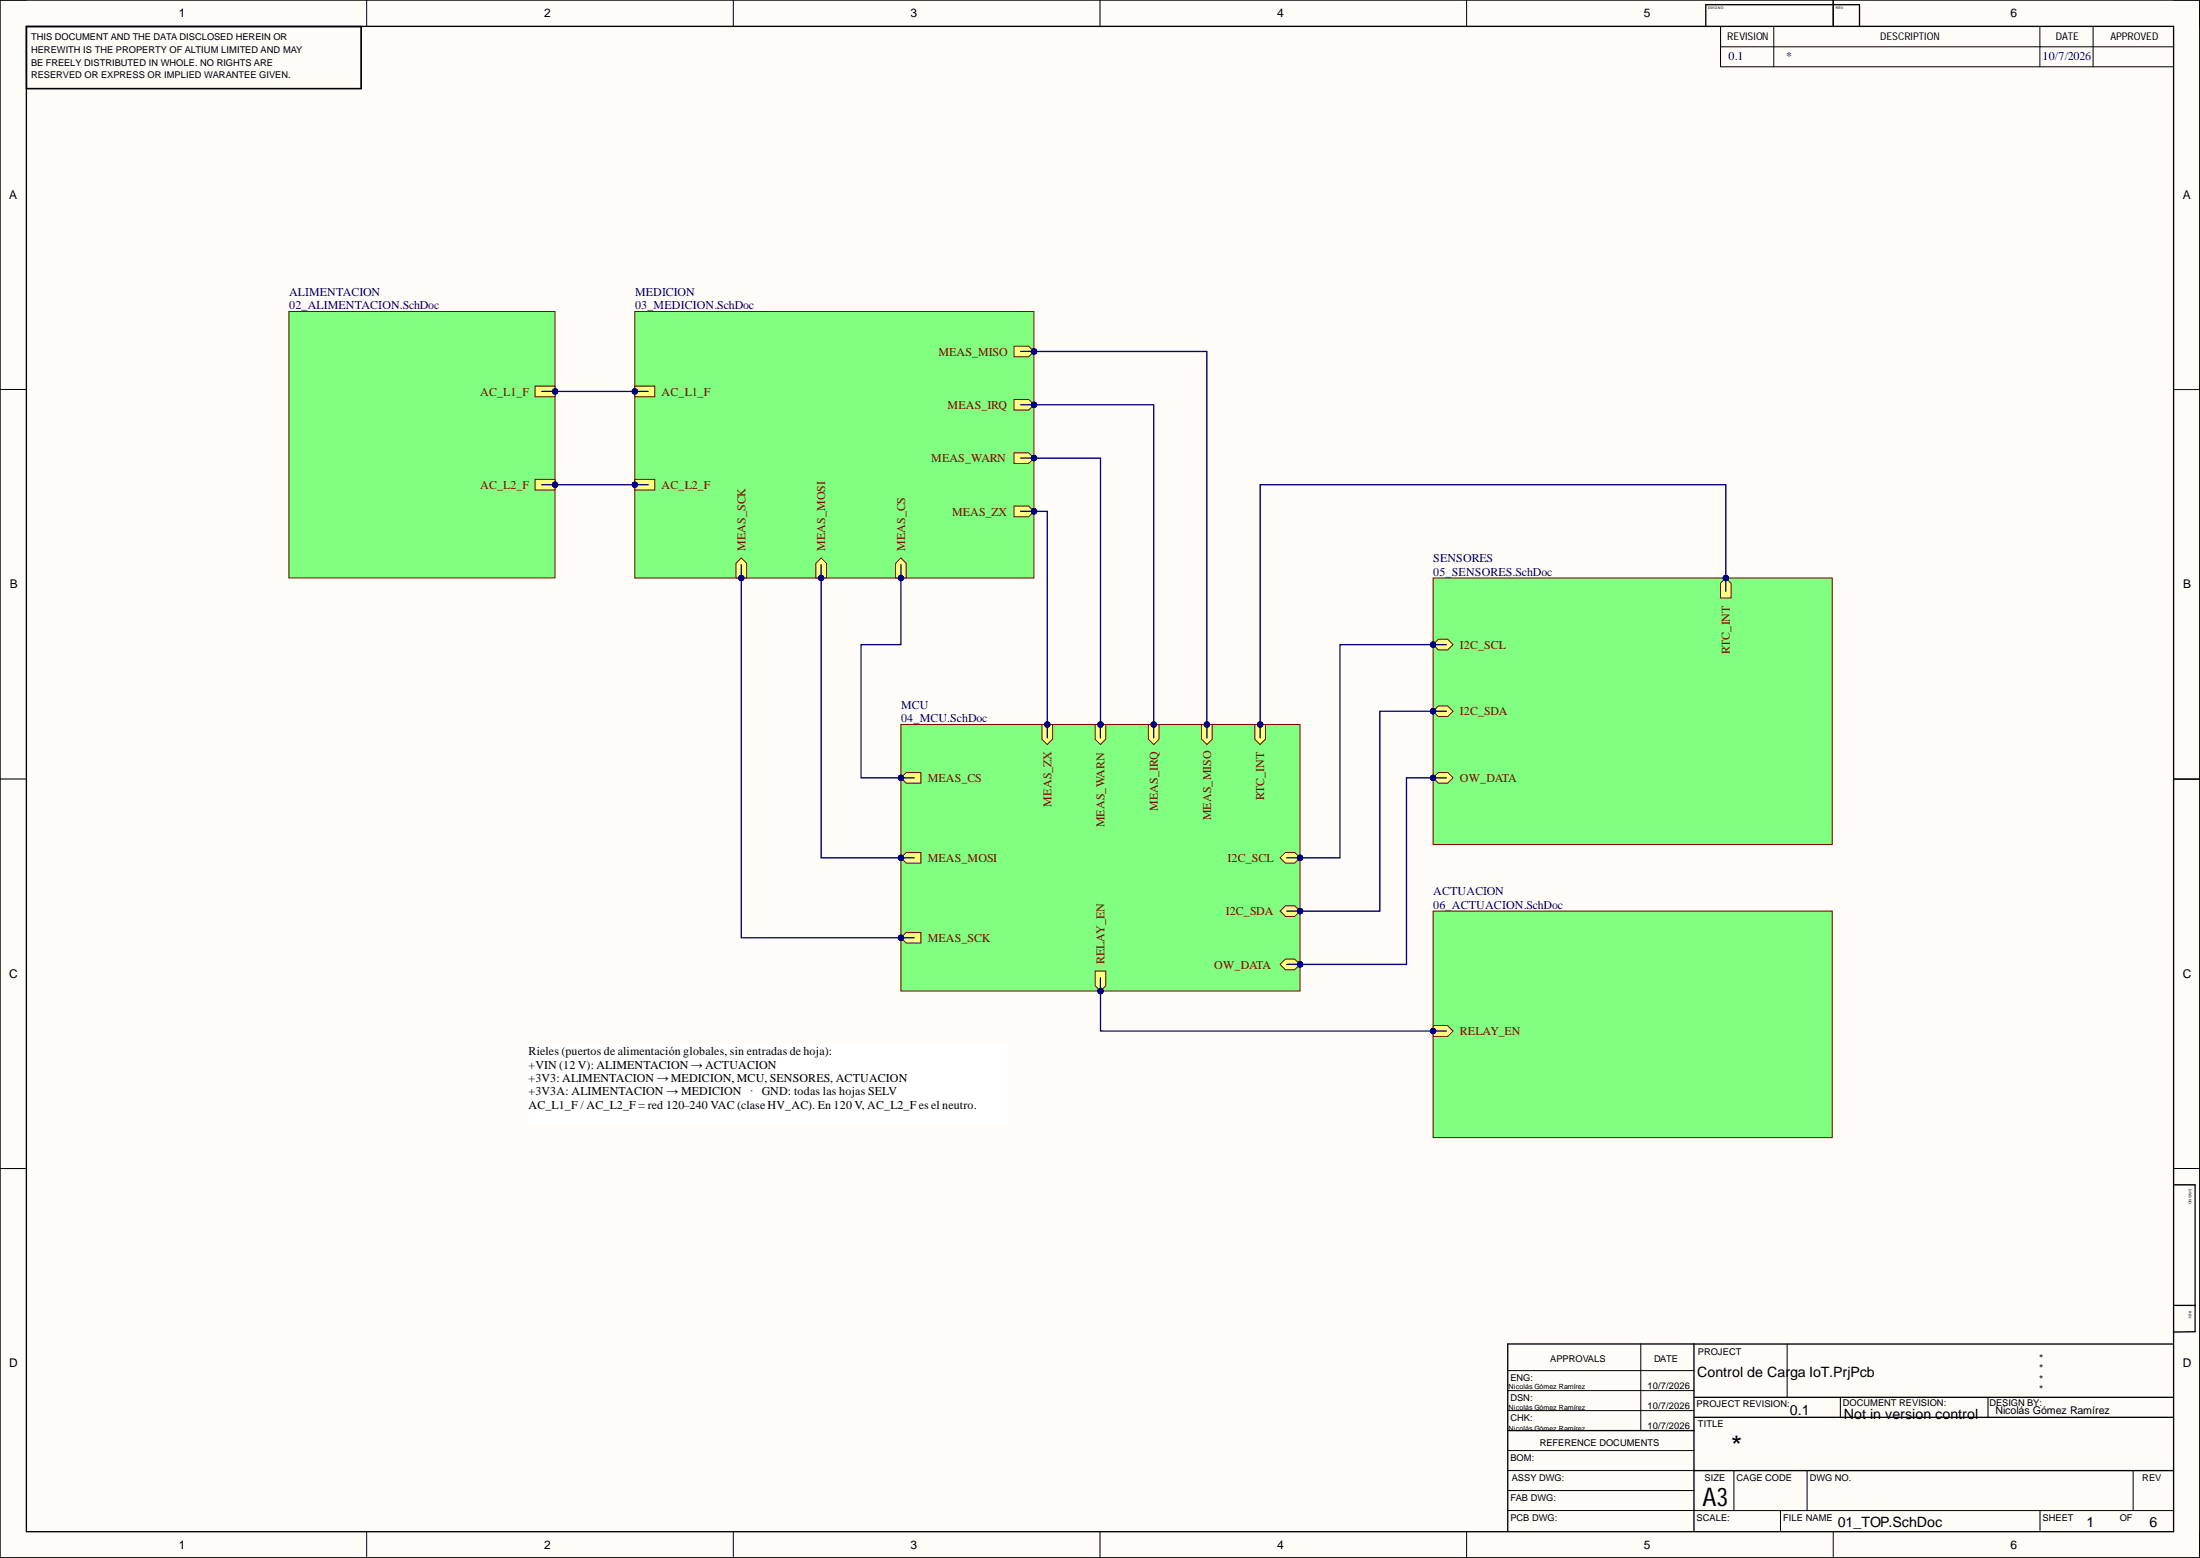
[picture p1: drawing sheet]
<svg xmlns="http://www.w3.org/2000/svg" width="419mm" height="297mm" viewBox="0 0 419 297" stroke-linecap="round" stroke-linejoin="round" font-family="sans-serif">
<g fill="#fffcf8">
<path d="M0 0h419.5v296.9h-419.5z" fill-rule="evenodd"/>
<path d="M5.1 5.1h409.3v286.7h-409.3z" fill-rule="evenodd"/>
</g>
<g fill="none" stroke="#000" stroke-width=".19">
<path d="M0 0h5.1M69.9 0v5.1M139.8 0v5.1M209.7 0v5.1M279.6 0v5.1M328 5.1v7.6h86.3M328.1 8.9h86.2M338.2 5.1v7.6M349.5 0v5.1M388.9 5.1v7.6M399.1 5.1v7.6M414.4 0h5.1v5.1"/>
<path d="M0 74.2h5.1M414.4 74.2h5.1M0 148.4h5.1M414.4 148.5h5.1M0 222.7h5.1M414.4 222.7h5.1M312.8 256.1v16.5M340.7 256.1v10.1M287.5 265h35.5M287.5 261.2h35.5M287.5 268.8h35.5M287.5 276.4h35.5"/>
<path d="M350.9 266.3v3.8M379 266.3v3.8M69.9 291.8v5.1M139.8 291.8v5.1M209.7 291.8v5.1M279.6 291.8v5.1M287.5 280.2h35.5M287.5 287.8h35.5M287.5 284h35.5M323 287.8h91.3M330.6 280.2v7.6M339.5 287.8v3.8"/>
<path d="M344.5 280.2v7.6M349.5 291.8v5.1M389 287.8v3.8M406.7 280.2v7.6M419.5 291.8v5.1"/>
</g>
<g fill="none" stroke="#000" stroke-width=".25">
<path d="M0 0h419.4v296.8h-419.4zM5 5h409.4v286.9h-409.4zM5 5.1h63.9v11.8h-63.9M349.5 0v5M354.5 .9h-29.3v4M354.5 1v4M414.4 148.5h5.1M414.5 225.8h4v28h-4.1M323 256.1v35.5M414.3 256.1h-126.8v35.5M414.5 248.7h4M287.5 272.6h35.5"/>
<path d="M323 266.3h91.3M323 270.1h91.3M323 280.2h91.3"/>
</g>
<path d="M55.1 59.4h50.7v50.7h-50.7z" fill-rule="evenodd" fill="#80ff80"/>
<path d="M55.1 59.4h50.7v50.7h-50.7z" fill="none" stroke="#800000" stroke-width=".19"/>
<circle cx="105.8" cy="74.6" r=".51" fill="#000080"/>
<circle cx="105.8" cy="74.6" r=".51" fill="none" stroke="#000080" stroke-width=".19"/>
<circle cx="105.8" cy="92.4" r=".51" fill="#000080"/>
<circle cx="105.8" cy="92.4" r=".51" fill="none" stroke="#000080" stroke-width=".19"/>
<path d="M102 73.6h3.8v2h-3.8z" fill-rule="evenodd" fill="#ffff80"/>
<path d="M102 73.6h3.8v2h-3.8z" fill="none" stroke="#800000" stroke-width=".19"/>
<circle cx="105.8" cy="74.6" r=".51" fill="#000080"/>
<circle cx="105.8" cy="74.6" r=".51" fill="none" stroke="#000080" stroke-width=".19"/>
<path d="M102 91.3h3.8v2.1h-3.8z" fill-rule="evenodd" fill="#ffff80"/>
<path d="M102 91.3h3.8v2.1h-3.8z" fill="none" stroke="#800000" stroke-width=".19"/>
<circle cx="105.8" cy="92.4" r=".51" fill="#000080"/>
<circle cx="105.8" cy="92.4" r=".51" fill="none" stroke="#000080" stroke-width=".19"/>
<path d="M121 59.4h76.1v50.7h-76.1z" fill-rule="evenodd" fill="#80ff80"/>
<path d="M121 59.4h76.1v50.7h-76.1z" fill="none" stroke="#800000" stroke-width=".19"/>
<circle cx="121" cy="74.6" r=".51" fill="#000080"/>
<circle cx="121" cy="74.6" r=".51" fill="none" stroke="#000080" stroke-width=".19"/>
<circle cx="121" cy="92.4" r=".51" fill="#000080"/>
<circle cx="121" cy="92.4" r=".51" fill="none" stroke="#000080" stroke-width=".19"/>
<circle cx="197.1" cy="77.1" r=".51" fill="#000080"/>
<circle cx="197.1" cy="77.1" r=".51" fill="none" stroke="#000080" stroke-width=".19"/>
<circle cx="197.1" cy="87.3" r=".51" fill="#000080"/>
<circle cx="197.1" cy="87.3" r=".51" fill="none" stroke="#000080" stroke-width=".19"/>
<circle cx="197.1" cy="67" r=".51" fill="#000080"/>
<circle cx="197.1" cy="67" r=".51" fill="none" stroke="#000080" stroke-width=".19"/>
<circle cx="197.1" cy="97.4" r=".51" fill="#000080"/>
<circle cx="197.1" cy="97.4" r=".51" fill="none" stroke="#000080" stroke-width=".19"/>
<circle cx="141.3" cy="110.1" r=".51" fill="#000080"/>
<circle cx="141.3" cy="110.1" r=".51" fill="none" stroke="#000080" stroke-width=".19"/>
<circle cx="156.6" cy="110.1" r=".51" fill="#000080"/>
<circle cx="156.6" cy="110.1" r=".51" fill="none" stroke="#000080" stroke-width=".19"/>
<circle cx="171.8" cy="110.1" r=".51" fill="#000080"/>
<circle cx="171.8" cy="110.1" r=".51" fill="none" stroke="#000080" stroke-width=".19"/>
<path d="M121 73.6h3.8v2h-3.8z" fill-rule="evenodd" fill="#ffff80"/>
<path d="M121 73.6h3.8v2h-3.8z" fill="none" stroke="#800000" stroke-width=".19"/>
<circle cx="121" cy="74.6" r=".51" fill="#000080"/>
<circle cx="121" cy="74.6" r=".51" fill="none" stroke="#000080" stroke-width=".19"/>
<path d="M121 91.3h3.8v2.1h-3.8z" fill-rule="evenodd" fill="#ffff80"/>
<path d="M121 91.3h3.8v2.1h-3.8z" fill="none" stroke="#800000" stroke-width=".19"/>
<circle cx="121" cy="92.4" r=".51" fill="#000080"/>
<circle cx="121" cy="92.4" r=".51" fill="none" stroke="#000080" stroke-width=".19"/>
<path d="M193.3 76.1h2.8l1 1-1 1h-2.8z" fill-rule="evenodd" fill="#ffff80"/>
<path d="M193.3 76.1h2.8l1 1-1 1h-2.8z" fill="none" stroke="#800000" stroke-width=".19"/>
<circle cx="197.1" cy="77.1" r=".51" fill="#000080"/>
<circle cx="197.1" cy="77.1" r=".51" fill="none" stroke="#000080" stroke-width=".19"/>
<path d="M193.3 86.3h2.8l1 1-1 1h-2.8z" fill-rule="evenodd" fill="#ffff80"/>
<path d="M193.3 86.3h2.8l1 1-1 1h-2.8z" fill="none" stroke="#800000" stroke-width=".19"/>
<circle cx="197.1" cy="87.3" r=".51" fill="#000080"/>
<circle cx="197.1" cy="87.3" r=".51" fill="none" stroke="#000080" stroke-width=".19"/>
<path d="M193.3 66h2.8l1 1-1 1h-2.8z" fill-rule="evenodd" fill="#ffff80"/>
<path d="M193.3 66h2.8l1 1-1 1h-2.8z" fill="none" stroke="#800000" stroke-width=".19"/>
<circle cx="197.1" cy="67" r=".51" fill="#000080"/>
<circle cx="197.1" cy="67" r=".51" fill="none" stroke="#000080" stroke-width=".19"/>
<path d="M193.3 96.4h2.8l1 1-1 1.1h-2.8z" fill-rule="evenodd" fill="#ffff80"/>
<path d="M193.3 96.4h2.8l1 1-1 1.1h-2.8z" fill="none" stroke="#800000" stroke-width=".19"/>
<circle cx="197.1" cy="97.4" r=".51" fill="#000080"/>
<circle cx="197.1" cy="97.4" r=".51" fill="none" stroke="#000080" stroke-width=".19"/>
<path d="M141.3 106.3l1.1 1v2.8h-2.1v-2.8z" fill-rule="evenodd" fill="#ffff80"/>
<path d="M141.3 106.3l1.1 1v2.8h-2.1v-2.8z" fill="none" stroke="#800000" stroke-width=".19"/>
<circle cx="141.3" cy="110.1" r=".51" fill="#000080"/>
<circle cx="141.3" cy="110.1" r=".51" fill="none" stroke="#000080" stroke-width=".19"/>
<path d="M156.6 106.3l1 1v2.8h-2.1v-2.8z" fill-rule="evenodd" fill="#ffff80"/>
<path d="M156.6 106.3l1 1v2.8h-2.1v-2.8z" fill="none" stroke="#800000" stroke-width=".19"/>
<circle cx="156.6" cy="110.1" r=".51" fill="#000080"/>
<circle cx="156.6" cy="110.1" r=".51" fill="none" stroke="#000080" stroke-width=".19"/>
<path d="M171.8 106.3l1 1v2.8h-2v-2.8z" fill-rule="evenodd" fill="#ffff80"/>
<path d="M171.8 106.3l1 1v2.8h-2v-2.8z" fill="none" stroke="#800000" stroke-width=".19"/>
<circle cx="171.8" cy="110.1" r=".51" fill="#000080"/>
<circle cx="171.8" cy="110.1" r=".51" fill="none" stroke="#000080" stroke-width=".19"/>
<path d="M171.8 138.1h76.1v50.7h-76.1z" fill-rule="evenodd" fill="#80ff80"/>
<path d="M171.8 138.1h76.1v50.7h-76.1z" fill="none" stroke="#800000" stroke-width=".19"/>
<circle cx="230.1" cy="138.1" r=".51" fill="#000080"/>
<circle cx="230.1" cy="138.1" r=".51" fill="none" stroke="#000080" stroke-width=".19"/>
<circle cx="220" cy="138.1" r=".51" fill="#000080"/>
<circle cx="220" cy="138.1" r=".51" fill="none" stroke="#000080" stroke-width=".19"/>
<circle cx="247.9" cy="173.6" r=".51" fill="#000080"/>
<circle cx="247.9" cy="173.6" r=".51" fill="none" stroke="#000080" stroke-width=".19"/>
<circle cx="247.9" cy="163.5" r=".51" fill="#000080"/>
<circle cx="247.9" cy="163.5" r=".51" fill="none" stroke="#000080" stroke-width=".19"/>
<circle cx="171.8" cy="178.7" r=".51" fill="#000080"/>
<circle cx="171.8" cy="178.7" r=".51" fill="none" stroke="#000080" stroke-width=".19"/>
<circle cx="171.8" cy="163.4" r=".51" fill="#000080"/>
<circle cx="171.8" cy="163.4" r=".51" fill="none" stroke="#000080" stroke-width=".19"/>
<circle cx="171.8" cy="148.2" r=".51" fill="#000080"/>
<circle cx="171.8" cy="148.2" r=".51" fill="none" stroke="#000080" stroke-width=".19"/>
<circle cx="209.8" cy="188.8" r=".51" fill="#000080"/>
<circle cx="209.8" cy="188.8" r=".51" fill="none" stroke="#000080" stroke-width=".19"/>
<circle cx="209.8" cy="138.1" r=".51" fill="#000080"/>
<circle cx="209.8" cy="138.1" r=".51" fill="none" stroke="#000080" stroke-width=".19"/>
<circle cx="199.7" cy="138.1" r=".51" fill="#000080"/>
<circle cx="199.7" cy="138.1" r=".51" fill="none" stroke="#000080" stroke-width=".19"/>
<circle cx="240.3" cy="138.1" r=".51" fill="#000080"/>
<circle cx="240.3" cy="138.1" r=".51" fill="none" stroke="#000080" stroke-width=".19"/>
<circle cx="247.9" cy="183.8" r=".51" fill="#000080"/>
<circle cx="247.9" cy="183.8" r=".51" fill="none" stroke="#000080" stroke-width=".19"/>
<path d="M229.1 138.1h2v2.8l-1 1-1-1z" fill-rule="evenodd" fill="#ffff80"/>
<path d="M229.1 138.1h2v2.8l-1 1-1-1z" fill="none" stroke="#800000" stroke-width=".19"/>
<circle cx="230.1" cy="138.1" r=".51" fill="#000080"/>
<circle cx="230.1" cy="138.1" r=".51" fill="none" stroke="#000080" stroke-width=".19"/>
<path d="M219 138.1h2v2.8l-1 1-1-1z" fill-rule="evenodd" fill="#ffff80"/>
<path d="M219 138.1h2v2.8l-1 1-1-1z" fill="none" stroke="#800000" stroke-width=".19"/>
<circle cx="220" cy="138.1" r=".51" fill="#000080"/>
<circle cx="220" cy="138.1" r=".51" fill="none" stroke="#000080" stroke-width=".19"/>
<path d="M245.1 172.6h1.8l1 1-1 1h-1.8l-1-1z" fill-rule="evenodd" fill="#ffff80"/>
<path d="M245.1 172.6h1.8l1 1-1 1h-1.8l-1-1z" fill="none" stroke="#800000" stroke-width=".19"/>
<circle cx="247.9" cy="173.6" r=".51" fill="#000080"/>
<circle cx="247.9" cy="173.6" r=".51" fill="none" stroke="#000080" stroke-width=".19"/>
<path d="M245.1 162.4h1.8l1 1.1-1 1h-1.8l-1-1z" fill-rule="evenodd" fill="#ffff80"/>
<path d="M245.1 162.4h1.8l1 1.1-1 1h-1.8l-1-1z" fill="none" stroke="#800000" stroke-width=".19"/>
<circle cx="247.9" cy="163.5" r=".51" fill="#000080"/>
<circle cx="247.9" cy="163.5" r=".51" fill="none" stroke="#000080" stroke-width=".19"/>
<path d="M172.8 177.7h2.8v2h-2.8l-1-1z" fill-rule="evenodd" fill="#ffff80"/>
<path d="M172.8 177.7h2.8v2h-2.8l-1-1z" fill="none" stroke="#800000" stroke-width=".19"/>
<circle cx="171.8" cy="178.7" r=".51" fill="#000080"/>
<circle cx="171.8" cy="178.7" r=".51" fill="none" stroke="#000080" stroke-width=".19"/>
<path d="M172.8 162.4h2.8v2.1h-2.8l-1-1z" fill-rule="evenodd" fill="#ffff80"/>
<path d="M172.8 162.4h2.8v2.1h-2.8l-1-1z" fill="none" stroke="#800000" stroke-width=".19"/>
<circle cx="171.8" cy="163.4" r=".51" fill="#000080"/>
<circle cx="171.8" cy="163.4" r=".51" fill="none" stroke="#000080" stroke-width=".19"/>
<path d="M172.8 147.2h2.8v2h-2.8l-1-1z" fill-rule="evenodd" fill="#ffff80"/>
<path d="M172.8 147.2h2.8v2h-2.8l-1-1z" fill="none" stroke="#800000" stroke-width=".19"/>
<circle cx="171.8" cy="148.2" r=".51" fill="#000080"/>
<circle cx="171.8" cy="148.2" r=".51" fill="none" stroke="#000080" stroke-width=".19"/>
<path d="M208.8 185h2v2.8l-1 1-1-1z" fill-rule="evenodd" fill="#ffff80"/>
<path d="M208.8 185h2v2.8l-1 1-1-1z" fill="none" stroke="#800000" stroke-width=".19"/>
<circle cx="209.8" cy="188.8" r=".51" fill="#000080"/>
<circle cx="209.8" cy="188.8" r=".51" fill="none" stroke="#000080" stroke-width=".19"/>
<path d="M208.8 138.1h2v2.8l-1 1-1-1z" fill-rule="evenodd" fill="#ffff80"/>
<path d="M208.8 138.1h2v2.8l-1 1-1-1z" fill="none" stroke="#800000" stroke-width=".19"/>
<circle cx="209.8" cy="138.1" r=".51" fill="#000080"/>
<circle cx="209.8" cy="138.1" r=".51" fill="none" stroke="#000080" stroke-width=".19"/>
<path d="M198.7 138.1h2v2.8l-1 1-1-1z" fill-rule="evenodd" fill="#ffff80"/>
<path d="M198.7 138.1h2v2.8l-1 1-1-1z" fill="none" stroke="#800000" stroke-width=".19"/>
<circle cx="199.7" cy="138.1" r=".51" fill="#000080"/>
<circle cx="199.7" cy="138.1" r=".51" fill="none" stroke="#000080" stroke-width=".19"/>
<path d="M239.2 138.1h2.1v2.8l-1 1-1.1-1z" fill-rule="evenodd" fill="#ffff80"/>
<path d="M239.2 138.1h2.1v2.8l-1 1-1.1-1z" fill="none" stroke="#800000" stroke-width=".19"/>
<circle cx="240.3" cy="138.1" r=".51" fill="#000080"/>
<circle cx="240.3" cy="138.1" r=".51" fill="none" stroke="#000080" stroke-width=".19"/>
<path d="M245.1 182.7h1.8l1 1.1-1 1h-1.8l-1-1z" fill-rule="evenodd" fill="#ffff80"/>
<path d="M245.1 182.7h1.8l1 1.1-1 1h-1.8l-1-1z" fill="none" stroke="#800000" stroke-width=".19"/>
<circle cx="247.9" cy="183.8" r=".51" fill="#000080"/>
<circle cx="247.9" cy="183.8" r=".51" fill="none" stroke="#000080" stroke-width=".19"/>
<path d="M273.2 110.1h76.1v50.8h-76.1z" fill-rule="evenodd" fill="#80ff80"/>
<path d="M273.2 110.1h76.1v50.8h-76.1z" fill="none" stroke="#800000" stroke-width=".19"/>
<circle cx="273.2" cy="122.8" r=".51" fill="#000080"/>
<circle cx="273.2" cy="122.8" r=".51" fill="none" stroke="#000080" stroke-width=".19"/>
<circle cx="273.2" cy="135.5" r=".51" fill="#000080"/>
<circle cx="273.2" cy="135.5" r=".51" fill="none" stroke="#000080" stroke-width=".19"/>
<circle cx="273.2" cy="148.2" r=".51" fill="#000080"/>
<circle cx="273.2" cy="148.2" r=".51" fill="none" stroke="#000080" stroke-width=".19"/>
<circle cx="329" cy="110.1" r=".51" fill="#000080"/>
<circle cx="329" cy="110.1" r=".51" fill="none" stroke="#000080" stroke-width=".19"/>
<path d="M274.3 121.8h1.7l1 1-1 1h-1.7l-1.1-1z" fill-rule="evenodd" fill="#ffff80"/>
<path d="M274.3 121.8h1.7l1 1-1 1h-1.7l-1.1-1z" fill="none" stroke="#800000" stroke-width=".19"/>
<circle cx="273.2" cy="122.8" r=".51" fill="#000080"/>
<circle cx="273.2" cy="122.8" r=".51" fill="none" stroke="#000080" stroke-width=".19"/>
<path d="M274.3 134.5h1.7l1 1-1 1h-1.7l-1.1-1z" fill-rule="evenodd" fill="#ffff80"/>
<path d="M274.3 134.5h1.7l1 1-1 1h-1.7l-1.1-1z" fill="none" stroke="#800000" stroke-width=".19"/>
<circle cx="273.2" cy="135.5" r=".51" fill="#000080"/>
<circle cx="273.2" cy="135.5" r=".51" fill="none" stroke="#000080" stroke-width=".19"/>
<path d="M274.3 147.2h1.7l1 1-1 1h-1.7l-1.1-1z" fill-rule="evenodd" fill="#ffff80"/>
<path d="M274.3 147.2h1.7l1 1-1 1h-1.7l-1.1-1z" fill="none" stroke="#800000" stroke-width=".19"/>
<circle cx="273.2" cy="148.2" r=".51" fill="#000080"/>
<circle cx="273.2" cy="148.2" r=".51" fill="none" stroke="#000080" stroke-width=".19"/>
<path d="M329.1 110.1l1 1.1v2.7h-2.1v-2.7z" fill-rule="evenodd" fill="#ffff80"/>
<path d="M329.1 110.1l1 1.1v2.7h-2.1v-2.7z" fill="none" stroke="#800000" stroke-width=".19"/>
<circle cx="329" cy="110.1" r=".51" fill="#000080"/>
<circle cx="329" cy="110.1" r=".51" fill="none" stroke="#000080" stroke-width=".19"/>
<path d="M273.2 173.6h76.1v43.2h-76.1z" fill-rule="evenodd" fill="#80ff80"/>
<path d="M273.2 173.6h76.1v43.2h-76.1z" fill="none" stroke="#800000" stroke-width=".19"/>
<circle cx="273.2" cy="196.5" r=".51" fill="#000080"/>
<circle cx="273.2" cy="196.5" r=".51" fill="none" stroke="#000080" stroke-width=".19"/>
<path d="M273.2 195.4h2.8l1 1.1-1 1h-2.8z" fill-rule="evenodd" fill="#ffff80"/>
<path d="M273.2 195.4h2.8l1 1.1-1 1h-2.8z" fill="none" stroke="#800000" stroke-width=".19"/>
<circle cx="273.2" cy="196.5" r=".51" fill="#000080"/>
<circle cx="273.2" cy="196.5" r=".51" fill="none" stroke="#000080" stroke-width=".19"/>
<path d="M100.8 199h91.3v15.2h-91.3z" fill-rule="evenodd" fill="#fff"/>
<path d="M100.8 199h91.3v15.2h-91.3z" fill="none" stroke="#fff" stroke-width=".19"/>
<path d="M103.3 74.6h20.3" fill="none" stroke="#000080" stroke-width=".25"/>
<circle cx="105.8" cy="74.6" r=".51" fill="#000080"/>
<circle cx="105.8" cy="74.6" r=".51" fill="none" stroke="#000080" stroke-width=".19"/>
<circle cx="121" cy="74.6" r=".51" fill="#000080"/>
<circle cx="121" cy="74.6" r=".51" fill="none" stroke="#000080" stroke-width=".19"/>
<path d="M103.3 92.4h20.3" fill="none" stroke="#000080" stroke-width=".25"/>
<circle cx="105.8" cy="92.4" r=".51" fill="#000080"/>
<circle cx="105.8" cy="92.4" r=".51" fill="none" stroke="#000080" stroke-width=".19"/>
<circle cx="121" cy="92.4" r=".51" fill="#000080"/>
<circle cx="121" cy="92.4" r=".51" fill="none" stroke="#000080" stroke-width=".19"/>
<path d="M171.8 107.6v15.2h-7.6v25.4h10.1" fill="none" stroke="#000080" stroke-width=".25"/>
<circle cx="171.8" cy="110.1" r=".51" fill="#000080"/>
<circle cx="171.8" cy="110.1" r=".51" fill="none" stroke="#000080" stroke-width=".19"/>
<circle cx="171.8" cy="148.2" r=".51" fill="#000080"/>
<circle cx="171.8" cy="148.2" r=".51" fill="none" stroke="#000080" stroke-width=".19"/>
<path d="M156.6 107.6v55.9h17.7" fill="none" stroke="#000080" stroke-width=".25"/>
<circle cx="156.6" cy="110.1" r=".51" fill="#000080"/>
<circle cx="156.6" cy="110.1" r=".51" fill="none" stroke="#000080" stroke-width=".19"/>
<circle cx="171.8" cy="163.4" r=".51" fill="#000080"/>
<circle cx="171.8" cy="163.4" r=".51" fill="none" stroke="#000080" stroke-width=".19"/>
<path d="M141.3 107.6v71.1h33" fill="none" stroke="#000080" stroke-width=".25"/>
<circle cx="141.3" cy="110.1" r=".51" fill="#000080"/>
<circle cx="141.3" cy="110.1" r=".51" fill="none" stroke="#000080" stroke-width=".19"/>
<circle cx="171.8" cy="178.7" r=".51" fill="#000080"/>
<circle cx="171.8" cy="178.7" r=".51" fill="none" stroke="#000080" stroke-width=".19"/>
<path d="M194.6 97.4h5.1v43.2" fill="none" stroke="#000080" stroke-width=".25"/>
<circle cx="197.1" cy="97.4" r=".51" fill="#000080"/>
<circle cx="197.1" cy="97.4" r=".51" fill="none" stroke="#000080" stroke-width=".19"/>
<circle cx="199.7" cy="138.1" r=".51" fill="#000080"/>
<circle cx="199.7" cy="138.1" r=".51" fill="none" stroke="#000080" stroke-width=".19"/>
<path d="M194.6 87.3h15.2v53.3" fill="none" stroke="#000080" stroke-width=".25"/>
<circle cx="197.1" cy="87.3" r=".51" fill="#000080"/>
<circle cx="197.1" cy="87.3" r=".51" fill="none" stroke="#000080" stroke-width=".19"/>
<circle cx="209.8" cy="138.1" r=".51" fill="#000080"/>
<circle cx="209.8" cy="138.1" r=".51" fill="none" stroke="#000080" stroke-width=".19"/>
<path d="M194.6 77.1h25.4v63.5" fill="none" stroke="#000080" stroke-width=".25"/>
<circle cx="197.1" cy="77.1" r=".51" fill="#000080"/>
<circle cx="197.1" cy="77.1" r=".51" fill="none" stroke="#000080" stroke-width=".19"/>
<circle cx="220" cy="138.1" r=".51" fill="#000080"/>
<circle cx="220" cy="138.1" r=".51" fill="none" stroke="#000080" stroke-width=".19"/>
<path d="M194.6 67h35.5v73.6" fill="none" stroke="#000080" stroke-width=".25"/>
<circle cx="197.1" cy="67" r=".51" fill="#000080"/>
<circle cx="197.1" cy="67" r=".51" fill="none" stroke="#000080" stroke-width=".19"/>
<circle cx="230.1" cy="138.1" r=".51" fill="#000080"/>
<circle cx="230.1" cy="138.1" r=".51" fill="none" stroke="#000080" stroke-width=".19"/>
<path d="M275.8 122.8h-20.3v40.7h-10.2" fill="none" stroke="#000080" stroke-width=".25"/>
<circle cx="247.9" cy="163.5" r=".51" fill="#000080"/>
<circle cx="247.9" cy="163.5" r=".51" fill="none" stroke="#000080" stroke-width=".19"/>
<circle cx="273.2" cy="122.8" r=".51" fill="#000080"/>
<circle cx="273.2" cy="122.8" r=".51" fill="none" stroke="#000080" stroke-width=".19"/>
<path d="M275.8 148.2h-7.6v35.6h-22.9" fill="none" stroke="#000080" stroke-width=".25"/>
<circle cx="247.9" cy="183.8" r=".51" fill="#000080"/>
<circle cx="247.9" cy="183.8" r=".51" fill="none" stroke="#000080" stroke-width=".19"/>
<circle cx="273.2" cy="148.2" r=".51" fill="#000080"/>
<circle cx="273.2" cy="148.2" r=".51" fill="none" stroke="#000080" stroke-width=".19"/>
<path d="M275.8 135.5h-12.7v38.1h-17.8" fill="none" stroke="#000080" stroke-width=".25"/>
<circle cx="247.9" cy="173.6" r=".51" fill="#000080"/>
<circle cx="247.9" cy="173.6" r=".51" fill="none" stroke="#000080" stroke-width=".19"/>
<circle cx="273.2" cy="135.5" r=".51" fill="#000080"/>
<circle cx="273.2" cy="135.5" r=".51" fill="none" stroke="#000080" stroke-width=".19"/>
<path d="M209.8 186.3v10.2h66" fill="none" stroke="#000080" stroke-width=".25"/>
<circle cx="209.8" cy="188.8" r=".51" fill="#000080"/>
<circle cx="209.8" cy="188.8" r=".51" fill="none" stroke="#000080" stroke-width=".19"/>
<circle cx="273.2" cy="196.5" r=".51" fill="#000080"/>
<circle cx="273.2" cy="196.5" r=".51" fill="none" stroke="#000080" stroke-width=".19"/>
<path d="M329.1 112.7v-20.3h-88.8v48.2" fill="none" stroke="#000080" stroke-width=".25"/>
<circle cx="240.3" cy="138.1" r=".51" fill="#000080"/>
<circle cx="240.3" cy="138.1" r=".51" fill="none" stroke="#000080" stroke-width=".19"/>
<circle cx="329" cy="110.1" r=".51" fill="#000080"/>
<circle cx="329" cy="110.1" r=".51" fill="none" stroke="#000080" stroke-width=".19"/>
<text font-size="5.4" x="330.1" y="277.5">*</text>
<text font-size="4.9" x="324.6" y="286.9">A3</text>
<g font-size="2.7">
<text x="323.6" y="262.3">Control de Car</text>
<text x="341.3" y="262.3">ga IoT.PrjPcb</text>
<text x="341.2" y="269.7">0.1</text>
<text x="351.6" y="270.3">Not in version control</text>
<text x="350.4" y="291">01_TOP.SchDoc</text>
<text x="397.8" y="291">1</text>
<text x="409.8" y="291">6</text>
</g>
<g font-size="2.3">
<text x="34.1" y="3.3">1</text>
<text x="103.7" y="3.3">2</text>
<text x="173.6" y="3.3">3</text>
<text x="243.5" y="3.3">4</text>
<text x="313.4" y="3.3">5</text>
<text x="383.4" y="3.3">6</text>
<text x="1.8" y="37.9">A</text>
<text x="416.2" y="37.9">A</text>
<text x="1.9" y="112.1">B</text>
<text x="416.2" y="112.1">B</text>
<text x="1.8" y="186.3">C</text>
<text x="416.2" y="186.3">C</text>
<text x="100.8" y="201.1">Rieles (puertos de alimentación globales, sin entradas de hoja):</text>
<text x="100.8" y="203.6">+VIN (12 V): ALIMENTACION → ACTUACION</text>
<text x="100.8" y="206.1">+3V3: ALIMENTACION → MEDICION, MCU, SENSORES, ACTUACION</text>
<text x="100.8" y="208.7">+3V3A: ALIMENTACION → MEDICION · GND: todas las hojas SELV</text>
<text x="100.8" y="211.2">AC_L1_F / AC_L2_F = red 120–240 VAC (clase HV_AC). En 120 V, AC_L2_F es el neutro.</text>
<text x="1.8" y="260.6">D</text>
<text x="416.2" y="260.6">D</text>
<text x="34.1" y="295.1">1</text>
<text x="103.7" y="295.1">2</text>
<text x="173.6" y="295.1">3</text>
<text x="243.5" y="295.1">4</text>
<text x="313.4" y="295.1">5</text>
<text x="383.4" y="295.1">6</text>
</g>
<g font-size="2.3" fill="#000080">
<text x="329.6" y="11.5">0.1</text>
<text x="340.6" y="11.5">*</text>
<text x="389.4" y="11.5">10/7/2026</text>
<text x="55.1" y="56.4">ALIMENTACION</text>
<text x="55.1" y="58.9">02_ALIMENTACION.SchDoc</text>
<text x="121.1" y="56.4">MEDICION</text>
<text x="121.1" y="58.9">03_MEDICION.SchDoc</text>
<text x="273.3" y="107.1">SENSORES</text>
<text x="273.3" y="109.7">05_SENSORES.SchDoc</text>
<text x="171.8" y="135.1">MCU</text>
<text x="171.8" y="137.6">04_MCU.SchDoc</text>
<text x="273.3" y="170.6">ACTUACION</text>
<text x="273.3" y="173.1">06_ACTUACION.SchDoc</text>
</g>
<g font-size="2.3" fill="#800000">
<text x="178.9" y="67.8">MEAS_MISO</text>
<text x="91.6" y="75.4">AC_L1_F</text>
<text x="126.1" y="75.4">AC_L1_F</text>
<text x="180.7" y="77.9">MEAS_IRQ</text>
<text x="177.6" y="88.1">MEAS_WARN</text>
<text x="91.6" y="93.2">AC_L2_F</text>
<text x="126.1" y="93.2">AC_L2_F</text>
<text x="181.5" y="98.2">MEAS_ZX</text>
<text x="142.1" y="105" transform="rotate(-90 142.1 105)">MEAS_SCK</text>
<text x="157.3" y="105" transform="rotate(-90 157.3 105)">MEAS_MOSI</text>
<text x="172.6" y="105" transform="rotate(-90 172.6 105)">MEAS_CS</text>
<text x="278.3" y="123.6">I2C_SCL</text>
<text x="329.8" y="124.6" transform="rotate(-90 329.8 124.6)">RTC_INT</text>
<text x="278.3" y="136.3">I2C_SDA</text>
<text x="176.9" y="149">MEAS_CS</text>
<text x="278.3" y="149">OW_DATA</text>
<text x="200.5" y="153.7" transform="rotate(-90 200.5 153.7)">MEAS_ZX</text>
<text x="220.8" y="154.5" transform="rotate(-90 220.8 154.5)">MEAS_IRQ</text>
<text x="241.1" y="152.5" transform="rotate(-90 241.1 152.5)">RTC_INT</text>
<text x="210.6" y="157.7" transform="rotate(-90 210.6 157.7)">MEAS_WARN</text>
<text x="230.9" y="156.3" transform="rotate(-90 230.9 156.3)">MEAS_MISO</text>
<text x="176.9" y="164.3">MEAS_MOSI</text>
<text x="234" y="164.3">I2C_SCL</text>
<text x="176.9" y="179.5">MEAS_SCK</text>
<text x="233.7" y="174.4">I2C_SDA</text>
<text x="210.6" y="183.7" transform="rotate(-90 210.6 183.7)">RELAY_EN</text>
<text x="231.5" y="184.6">OW_DATA</text>
<text x="278.3" y="197.3">RELAY_EN</text>
</g>
<g font-size="2">
<text x="329.3" y="7.7">REVISION</text>
<text x="358.5" y="7.7">DESCRIPTION</text>
<text x="392" y="7.7">DATE</text>
<text x="402.4" y="7.7">APPROVED</text>
<text x="388.8" y="263.4">*</text>
<text x="388.8" y="259.5">*</text>
<text x="388.8" y="261.5">*</text>
<text x="380.5" y="269.5">Nicolás Gómez Ramírez</text>
<text x="388.8" y="265.5">*</text>
</g>
<g font-size="1.8">
<text x="5.9" y="7.6">THIS DOCUMENT AND THE DATA DISCLOSED HEREIN OR</text>
<text x="5.9" y="10.1">HEREWITH IS THE PROPERTY OF ALTIUM LIMITED AND MAY</text>
<text x="5.9" y="12.5">BE FREELY DISTRIBUTED IN WHOLE. NO RIGHTS ARE</text>
<text x="5.9" y="14.9">RESERVED OR EXPRESS OR IMPLIED WARANTEE GIVEN.</text>
<text x="288" y="263.1">ENG:</text>
<text x="295.6" y="259.5">APPROVALS</text>
<text x="315.4" y="259.5">DATE</text>
<text x="323.7" y="258.3">PROJECT</text>
<text x="288" y="266.9">DSN:</text>
<text x="314.1" y="264.6">10/7/2026</text>
<text x="314.1" y="268.4">10/7/2026</text>
<text x="323.5" y="268.2">PROJECT REVISION:</text>
<text x="351.4" y="267.9">DOCUMENT REVISION:</text>
<text x="379.3" y="267.9">DESIGN BY:</text>
<text x="288" y="270.7">CHK:</text>
<text x="293.6" y="275.5">REFERENCE DOCUMENTS</text>
<text x="314.1" y="272.2">10/7/2026</text>
<text x="323.7" y="272">TITLE</text>
<text x="288" y="278.3">BOM:</text>
<text x="288" y="286">FAB DWG:</text>
<text x="288.2" y="282.1">ASSY DWG:</text>
<text x="325" y="282.1">SIZE</text>
<text x="331.1" y="282.1">CAGE CODE</text>
<text x="345.1" y="282.1">DWG NO.</text>
<text x="408.5" y="282.1">REV</text>
<text x="288" y="289.8">PCB DWG:</text>
<text x="323.5" y="289.8">SCALE:</text>
<text x="340" y="289.8">FILE NAME</text>
<text x="389.4" y="289.8">SHEET</text>
<text x="404.2" y="289.8">OF</text>
</g>
<g font-size="1.4">
<text x="287.6" y="264.6">Nicolás Gómez Ramírez</text>
<text x="287.6" y="268.6">Nicolás Gómez Ramírez</text>
<text x="287.6" y="272.6">Nicolás Gómez Ramírez</text>
</g>
<g font-size=".7">
<text x="325.7" y="1.8">DWG NO:</text>
<text x="350" y="1.8">REV:</text>
<text x="417.3" y="226.6" transform="rotate(90 417.3 226.6)">DWG NO:</text>
<text x="417.3" y="249.8" transform="rotate(90 417.3 249.8)">REV:</text>
</g>
</svg>
